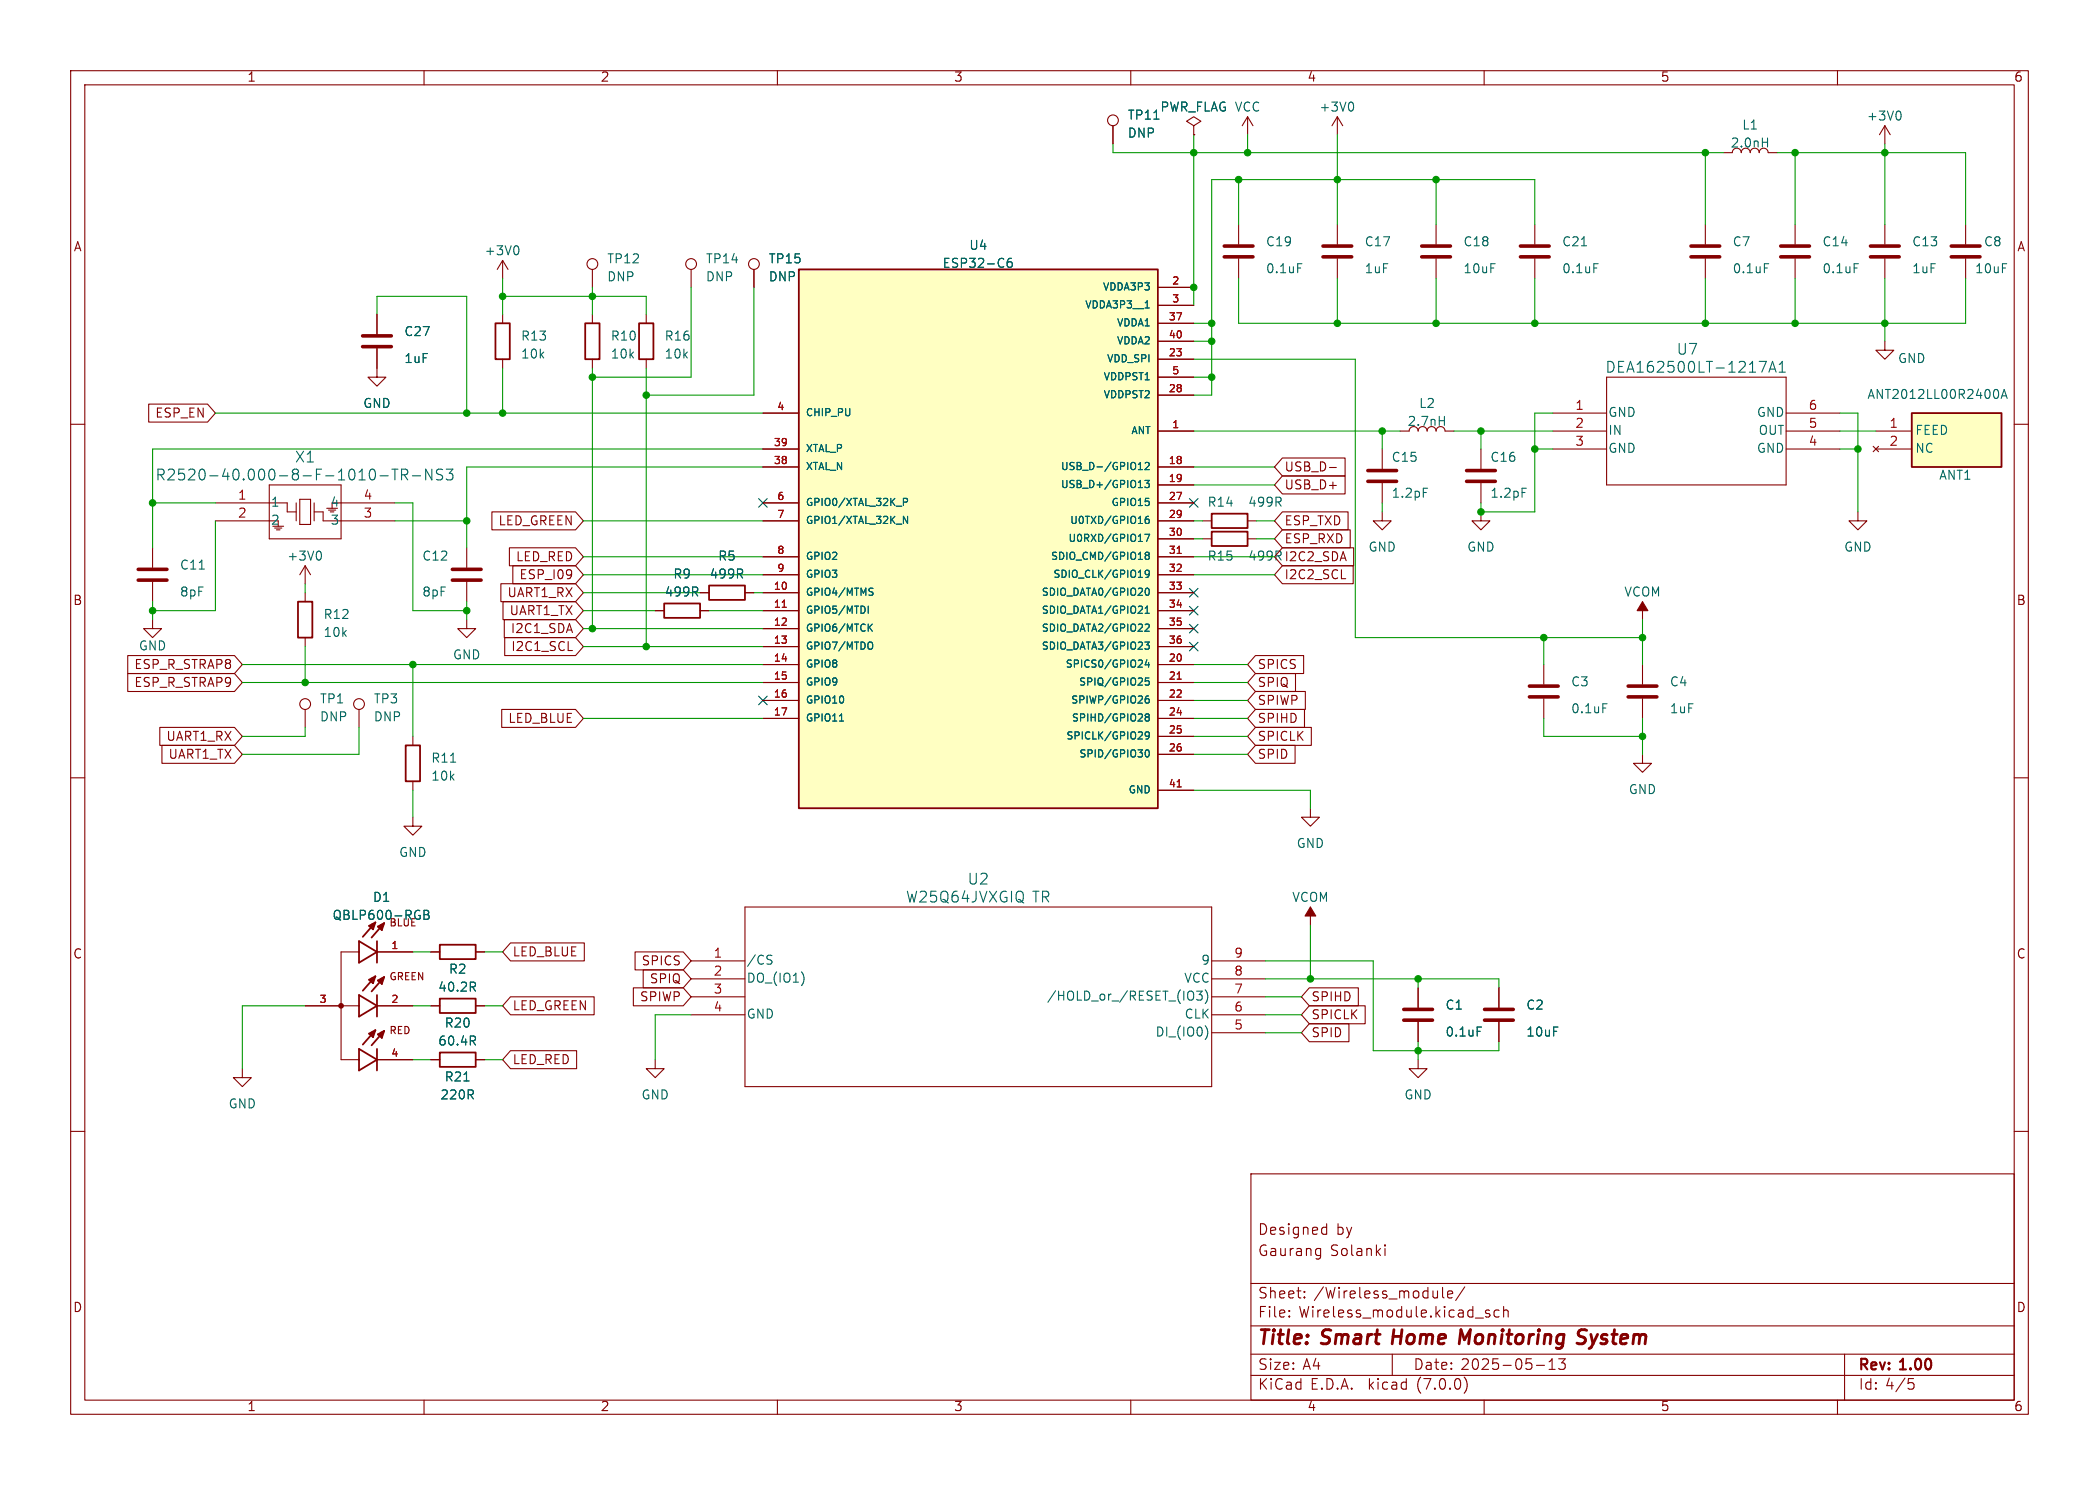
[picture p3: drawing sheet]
<svg xmlns="http://www.w3.org/2000/svg" width="297mm" height="210mm" viewBox="0 0 297 210" stroke-linecap="round" stroke-linejoin="round" font-family="sans-serif">
<g fill="none" stroke="#840000" stroke-width=".15">
<path d="M10 10h277v190h-277zM12 12h273v186h-273zM60 10v2M110 10v2M157.5 17.8v2.5M160 10v2M168.9 17.8l1-.7-1-.6-1 .6 1 .7v1.3M168.9 19.1h.1M176.5 16.5l-.7 1.3M176.5 16.5v2.6M176.5 16.5l.8 1.3M189.2 16.5l-.7 1.3"/>
<path d="M189.2 16.5v2.6M189.2 16.5l.8 1.3M210 10v2M260 10v2M266.7 17.8v2.5M266.7 17.8l-.8 1.3M266.7 17.8l.8 1.3M71.1 36.8l-.7 1.3M71.1 36.8v2.6M71.1 36.8l.8 1.3M83.8 38.1v2.5M97.8 38.1v2.5"/>
<path d="M106.7 38.1v2.5M175.3 31.8v2.7M175.3 36.6v2.8M189.2 31.8v2.7M189.2 36.6v2.8M203.2 31.8v2.7M203.2 36.6v2.8M217.2 31.8v2.7M217.2 36.6v2.8M241.3 31.8v2.7M241.3 36.6v2.8M243.8 21.6h1.3"/>
<path d="M248.9 21.6a.64 .64 0 0 1 .7-.6 .64 .64 0 0 1 .6 .6h1.3M254 31.8v2.7M254 36.6v2.8M266.7 31.8v2.7M266.7 36.6v2.8M278.1 31.8v2.7M278.1 36.6v2.8M10 60h2M21 57.1h8.4l1.1 1.3-1.1 1.3h-8.4zM53.3 49.3v4h1.3l-1.3 1.3-1.2-1.3h1.2M53.3 44.5v2.7M71.1 44.5v1.2"/>
<path d="M71.1 50.8v1.3M83.8 44.5v1.2M83.8 50.8v1.3M91.4 44.5v1.2M91.4 50.8v1.3M107.9 58.4h5.1M163.8 40.6h5.1M163.8 50.8h5.1M163.8 55.9h5.1M163.8 43.2h5.1M163.8 45.7h5.1M163.8 48.3h5.1"/>
<path d="M163.8 53.3h5.1M219.7 58.4h7.6M227.3 53.3h25.4v15.3h-25.4zM252.7 58.4h7.6M266.7 48.3v1.2h1.3l-1.3 1.3-1.3-1.3h1.3M285 60h2M21.6 77.5v2.8M30.5 73.7h7.6M30.5 71.1h10.1v1.3h1.3M38.1 68.6h10.2v7.6h-10.2zM38.6 74.4h1.5M38.9 74.7h1"/>
<path d="M41.9 71.1v2.6M42.4 70.6h1.5v3.6h-1.5zM44.4 72.4h1.3v1.3h10.2M44.4 71.1v2.6M47 71.1h8.9M66 77.5v2.8M69.6 72.4h11.8l1.1 1.3-1.1 1.2h-11.8zM72.1 77.5h9.3l1.1 1.2-1.1 1.3h-9.3zM107.9 73.7h5.1M107.9 66h5.1M107.9 71.1h5.1M107.9 78.7h5.1"/>
<path d="M107.9 63.5h5.1M163.8 73.7h5.1M163.8 61h5.1M163.8 66h5.1M163.8 68.6h5.1M163.8 71.1h5.1M163.8 76.2h5.1M163.8 78.7h5.1M170.2 73.7h1.2M170.2 76.2h1.2M176.5 73.7h1.3M176.5 76.2h1.3"/>
<path d="M181.5 77.5h10v2.5h-10l-1.2-1.3zM181.5 74.9h9.6v2.6h-9.6l-1.2-1.3zM181.5 72.4h9.2v2.5h-9.2l-1.2-1.2zM181.5 67.3h8.8v2.6h-8.8l-1.2-1.3zM181.5 64.8h8.8v2.5h-8.8l-1.2-1.3zM188.1 66.1h1M195.6 72.4v1.3h1.2l-1.2 1.2-1.3-1.2h1.3M195.6 63.5v2.8M195.6 68.3v2.8M198.1 61h1.3M203.2 61a.64 .64 0 0 1 .6-.7 .64 .64 0 0 1 .7 .7h1.2M209.5 72.4v1.3h1.3l-1.3 1.2-1.2-1.2h1.2"/>
<path d="M209.5 63.5v2.8M209.5 68.3v2.8M219.7 61h7.6M219.7 63.5h7.6M252.7 61h7.6M252.7 63.5h7.6M262.9 72.4v1.3h1.3l-1.3 1.2-1.3-1.2h1.3M265 63.1l.8 .8M265.4 61h5.1M265.4 63.5h5.1M265.8 63.1l-.8 .8M18.1 95.2h15.1l1.1 1.3-1.1 1.3h-15.1z"/>
<path d="M18.1 92.7h15.1l1.1 1.3-1.1 1.3h-15.1zM21.6 87.6v1.3h1.3l-1.3 1.3-1.3-1.3h1.3M21.6 82.3v2.8M43.2 80v2.6M43.2 83.8v1.3M43.2 90.2v1.2M43.2 80l-.8 1.3M43.2 80l.7 1.3M66 87.6v1.3h1.3l-1.3 1.3-1.2-1.3h1.2M66 82.3v2.8M70.9 82.5h10.5l1.1 1.3-1.1 1.3h-10.5zM71.2 85.1h10.2l1.1 1.3-1.1 1.2h-10.2z"/>
<path d="M71.4 87.6h10l1.1 1.3-1.1 1.3h-10zM71.4 90.2h10l1.1 1.2-1.1 1.3h-10zM72.6 80h8.8l1.1 1.3-1.1 1.3h-8.8zM80.4 92h.6M92.7 86.4h1.3M99.1 83.8h1.2M99.1 86.4h1.2M105.4 83.8h1.3M107.9 83.8h5.1M107.9 86.4h5.1M107.9 88.9h5.1M107.9 91.4h5.1"/>
<path d="M107.9 94h5.1M107.9 96.5h5.1M107.9 99.1h5.1M107.9 81.3h5.1M163.8 83.8h5.1M163.8 86.4h5.1M163.8 88.9h5.1M163.8 91.4h5.1M163.8 94h5.1M163.8 96.5h5.1M163.8 99.1h5.1M163.8 81.3h5.1"/>
<path d="M177.6 95.2h5.7v2.6h-5.7l-1.1-1.3zM177.6 97.8h7.1v2.5h-7.1l-1.1-1.2zM177.6 92.7h6.9v2.6h-6.9l-1.1-1.3zM181.5 80h10v2.6h-10l-1.2-1.3zM218.4 94v2.8M218.4 98.8v2.8M232.4 85.1v2.5M232.4 94v2.8M232.4 98.8v2.8M10 110h2M22.6 102.9h10.6l1.1 1.2-1.1 1.3h-10.6zM22.9 105.4h10.3l1.1 1.3-1.1 1.3h-10.3z"/>
<path d="M43.2 100.3v2.6M50.8 100.3v2.6M58.4 115.6v1.2h1.3l-1.3 1.3-1.3-1.3h1.3M58.4 104.1v1.3M58.4 110.5v1.3M71 100.3h10.4l1.1 1.3-1.1 1.3h-10.4zM107.9 101.6h5.1M163.8 101.6h5.1M163.8 104.1h5.1M163.8 106.7h5.1M163.8 111.8h5.1M177.6 100.3h7v2.6h-7l-1.1-1.3z"/>
<path d="M177.6 102.9h7.9v2.5h-7.9l-1.1-1.3zM177.6 105.4h5.7v2.6h-5.7l-1.1-1.3zM185.4 114.3v1.3h1.3l-1.3 1.2-1.3-1.2h1.3M232.4 106.7v1.3h1.3l-1.3 1.2-1.3-1.2h1.3M285 110h2M50.8 134.6h-2.5v15.3h2.5M53.3 134.6h5.1M61 134.6h1.2M67.3 134.6h1.3M72.2 133.3h10.5v2.6h-10.5l-1.1-1.3zM89.6 139.7h7.1l1.1 1.3-1.1 1.2h-7.1zM89.9 134.6h6.8l1.1 1.3-1.1 1.3h-6.8z"/>
<path d="M91 137.2h5.7l1.1 1.2-1.1 1.3h-5.7zM97.8 135.9h7.6M97.8 138.4h7.6M105.4 128.3h66v25.4h-66zM171.4 135.9h7.7M171.4 138.4h7.7M185.3 139.7h6.9v2.5h-6.9l-1.2-1.2zM185.4 128.3v2.5M200.7 139.7v2.8M212.1 139.7v2.8M10 160h2M34.3 151.1v1.3h1.3l-1.3 1.3-1.3-1.3h1.3"/>
<path d="M43.2 142.2h7.6M53.3 149.9h5.1M53.3 142.2h5.1M61 149.9h1.2M61 142.2h1.2M67.3 149.9h1.3M67.3 142.2h1.3M72.2 148.6h9.4v2.5h-9.4l-1.1-1.2zM72.2 141h11.9v2.5h-11.9l-1.1-1.3zM92.7 149.9v1.2h1.3l-1.3 1.3-1.3-1.3h1.3M97.8 141h7.6M97.8 143.5h7.6"/>
<path d="M171.4 141h7.7M171.4 143.5h7.7M171.4 146.1h7.7M185.3 142.2h7.9v2.6h-7.9l-1.2-1.3zM185.3 144.8h5.6v2.5h-5.6l-1.2-1.2zM200.7 149.9v1.2h1.2l-1.2 1.3-1.3-1.3h1.3M200.7 144.5v2.8M212.1 144.5v2.8M285 160h2M177 166h108v32h-108zM186.7 176.6h.2M186.9 176.6v1.2l-.2 .2"/>
<path d="M186.9 177.5l-.2 .1M187.3 173.6h.4M187.7 173.1v1.5M187.7 174.5l-.4 .1M196 176.1v.1M196 176.6v1M196 176.1h-.1l.1 .1M60 198v2M110 198v2M160 198v2M177 194.5h108M177 191.5h108"/>
<path d="M177 187.5h108M177 181.5h108M182.4 186.1l.1 .1-.1 .1M182.4 185.3l.1 .1-.1 .1M184.6 183.4v.1v.1M184.6 182.6v.1v.1M197 191.5v3M204.1 182.1v1.2l.2 .3M204.8 183.1l.7-.2v-.3h-.5l-.2 .2 .1 .7 .1 .1 .5-.1M207.2 194.8a1.74 1.74 0 0 1 0 2.2M207.3 182l-1.3 1.9M210 198v2"/>
<path d="M210.2 185.5l.1 .2 .3 .1 .2 .2v.2l-.2 .1-.4-.1M210.8 185.3h-.4l-.2 .2M212.1 185.3h-.4l-.3 .2v.5l.1 .2 .2 .1 .4-.1M212.8 185.4a.37 .37 0 0 1 .6 .1v.8M212.8 184.8v1.5M217.4 193.1h1.1M219.2 193.7h.8M219.5 192.4l-.3 .2M219.6 192.2v1.5M221.5 192.2l-.5 .5a.41 .41 0 0 1 .5 .3v.4l-.2 .2-.5 .1-.3-.2M260 198v2M261 191.5v6.5"/>
<path d="M270.2 195.5h.3l.3 .3v.4l-.1 .2-.5 .1"/>
<circle cx="157.5" cy="17" r=".76"/>
<circle cx="83.8" cy="37.3" r=".76"/>
<circle cx="97.8" cy="37.3" r=".76"/>
<circle cx="106.7" cy="37.3" r=".76"/>
<circle cx="43.2" cy="99.6" r=".76"/>
<circle cx="50.8" cy="99.6" r=".76"/>
</g>
<path d="M207.2 189.5l-.5-1.5-.2 2M224.5 188.1a.85 .85 0 0 0-1.1 .1 .45 .45 0 0 0 .2 .8l.4 .1a.49 .49 0 0 1 .3 .5 .49 .49 0 0 1-.4 .4l-.8-.1" fill="none" stroke="#840000" stroke-width=".4"/>
<g fill="none" stroke="#840000" stroke-width=".51">
<path d="M173.2 36.3h4.1M173.2 34.8h4.1M187.2 36.3h4.1M187.2 34.8h4.1M201.2 36.3h4M201.2 34.8h4M215.1 36.3h4.1M215.1 34.8h4.1M239.3 36.3h4M239.3 34.8h4M252 36.3h4M252 34.8h4"/>
<path d="M264.7 36.3h4M264.7 34.8h4M276.1 36.3h4.1M276.1 34.8h4.1M51.3 49h4.1M51.3 47.5h4.1M193.5 68.1h4.1M193.5 66.5h4.1M207.5 68.1h4.1M207.5 66.5h4.1M19.6 82h4M19.6 80.5h4"/>
<path d="M64 82h4.1M64 80.5h4.1M216.4 98.6h4.1M216.4 97h4.1M230.4 98.6h4M230.4 97h4M198.6 144.3h4.1M198.6 142.7h4.1M210.1 144.3h4M210.1 142.7h4"/>
</g>
<g fill="none" stroke="#006464" stroke-width=".15">
<path d="M191.3 14.5l.2 .4v.3l-.2 .4M250.1 19.5v1.3M268.8 15.8l.2 .4-.1 .5-.1 .2M73.2 34.8l.2 .4v.3l-.2 .5M143.1 36.5a.5 .5 0 0 0-.6 .6v.5l.1 .1 .4 .1 .2-.1v-.4l-.1-.2-.3-.1-.3 .3M183.6 37.3h.6M225.5 37.3h.6M249.4 20.1h.7M249.7 37.3h.6M262.4 37.3h.6M162 43.6h.6M203.7 59.5h.7"/>
<path d="M204.4 58.9v1.3M248.9 51.1h1l-.6 1.5M250.3 52.6l.5-1.5 .5 1.5M250.4 52.2h.8M251.8 52.6h.8M251.8 51.5l.4-.4v1.5M282.5 55.1a.79 .79 0 0 1 0 1.2M283.2 56.3l.4-1.2 .4 1.2M283.3 56h.6M45.3 78l.2 .4v.3l-.2 .4M53.8 67.3h1.1M55.4 66.3h.9"/>
<path d="M55.9 66.3v1.6M56.8 67.1h.6a.41 .41 0 0 0 .3-.4 .41 .41 0 0 0-.3-.4h-.6v1.6M57.2 67.1l.5 .8M58.3 67.3h1.2M61.1 66.3v1.6l-.9-1.6v1.6M62.6 66.4l-.2-.1-.5 .1a.36 .36 0 0 0-.1 .4 .36 .36 0 0 0 .2 .3 .56 .56 0 0 1 .6 .3v.3l-.3 .2-.5-.1M63.1 66.3h1l-.5 .6a.41 .41 0 0 1 .5 .3v.4l-.2 .2-.5 .1-.3-.2M127.8 71h.5l.1-.2v-.2l-.6-.1v1M128.4 73v1l-.6-1v1M161.1 66.4h.6M161.1 65.7l.3-.3v1M161.1 69h.6"/>
<path d="M162 67.9h.6l-.3 .4 .3 .1v.5l-.2 .1-.4-.1M162 75.6h.7l-.5 1M162 65.5l.4-.1 .2 .3-.6 .7h.6M162.2 78.5l-.2-.2 .2-.2h.3l.1 .2-.2 .2M162.2 78.5l-.2 .2v.2l.2 .2h.2l.2-.2v-.3l-.2-.1M162.2 78.5h.2M162.5 73l-.3 .1a.68 .68 0 0 0 0 .9l.4-.1v-.3l-.2-.2h-.2l-.2 .2M201.4 69h.6M215.4 69h.6M122.9 85.7v1M123 88.7l.4 .6M123.1 83.2h.4"/>
<path d="M123.3 83.7l.2 .2-.2 .3M123.3 90.8a.72 .72 0 0 1 0 1M123.4 88.3l-.5 .5M161 94.4h.7M161.6 93.4v.4M162 90.8h.6l-.3 .4 .3 .1v.4l-.2 .1-.4-.1M162 88.4l.4-.1 .2 .2-.6 .8h.6M162 86.7h.6M162 86l.3-.3v1M162.1 83.3l.2-.1a.54 .54 0 0 1 .3 .5 .54 .54 0 0 1-.3 .5l-.2-.1-.1-.3zM162.3 93.3l-.3 .7h.7M162.5 98.4l-.3 .1a.68 .68 0 0 0 0 .9l.4-.1v-.3l-.2-.2h-.2l-.2 .2"/>
<path d="M162.5 93.7v.7M162.6 95.9h-.5l-.1 .5 .2-.1h.3l.1 .2v.3l-.2 .1-.4-.1M162.6 81.1l-.2 .2h-.2l-.2-.2 .1-.4 .3-.1 .2 .1a.67 .67 0 0 1-.3 1h-.2M226.8 99.5h.6M162.1 106.1l.2-.1a.54 .54 0 0 1 .3 .5 .54 .54 0 0 1-.3 .6l-.2-.1-.1-.3zM162.2 101.4l-.2-.2 .2-.2h.3l.1 .2-.2 .2M162.2 101.4l-.2 .2v.2l.2 .2h.2l.2-.2v-.3l-.2-.1M162.2 101.4h.2M162.6 103.9l-.2 .2h-.2l-.2-.2 .1-.4h.3l.2 .1a.67 .67 0 0 1-.3 .9h-.2M60 128.7h.4l.2 .2 .1 .2-.3 .2a.34 .34 0 0 1 .3 .3 .34 .34 0 0 1-.2 .4h-.5zM60 129.3h.4M66.9 139.6l.4 .6"/>
<path d="M67.2 139v.4M109.1 135.1h.1M109.1 135.8l.1 .2-.1 .3M170.5 140a1.46 1.46 0 0 1 0 1.9M66.9 147.2l.4 .6M67.2 146.6v.5M168.8 140.3v1M169.3 140.2h.8l-.4 .5 .3 .1v.5l-.1 .1h-.4l-.2-.1M170.6 145.1a1.49 1.49 0 0 1 0 1.8M209 145.2h.6"/>
</g>
<g fill="none" stroke="#840000" stroke-width=".25">
<path d="M113 38.1h50.8v76.2h-50.8zM70.1 45.7h2v5.1h-2zM82.8 45.7h2v5.1h-2zM90.4 45.7h2.1v5.1h-2.1zM270.5 58.4h12.7v7.6h-12.7zM171.4 72.6h5.1v2.1h-5.1zM171.4 75.2h5.1v2h-5.1zM42.2 85.1h2v5.1h-2zM94 85.3h5.1v2.1h-5.1zM100.3 82.8h5.1v2h-5.1zM57.4 105.4h2v5.1h-2zM50.8 133.1l2.5 1.5-2.5 1.5z"/>
<path d="M52.2 130.9l.6 .5M52.6 138.5l-.2 .1M52.7 138.3h.1v.7M52.8 131.4l.3-.9-1.8 2M52.8 130.7v.7M53.1 138.1l-.9 .5 .6 .4M53.1 138.1l-1.8 2M53.1 138.1l-.3 .9M53.3 133.1v3M53.5 131l.5 .5M53.9 138.6l-.3 .1M53.9 131l-.3 .1"/>
<path d="M53.9 138.4h.2l-.1 .7M54 131.5l.4-.9-1.8 2M54.1 130.8l-.1 .7M54.4 138.2l-.9 .5 .5 .4M54.4 138.2l-1.8 2M54.4 138.2l-.4 .9M62.2 133.6h5.1v2h-5.1zM50.8 148.3l2.5 1.6-2.5 1.5zM50.8 140.7l2.5 1.5-2.5 1.6zM52.6 146.1l-.2 .2M52.7 145.9h.1v.8M53.1 145.7l-.9 .5 .6 .5"/>
<path d="M53.1 145.7l-1.8 2M53.1 145.7l-.3 1M53.3 140.7v3.1M53.3 148.3v3.1M53.9 146.2l-.3 .2M53.9 146h.2l-.1 .8M54.4 145.8l-.9 .5 .5 .5M54.4 145.8l-1.8 2M54.4 145.8l-.4 1M62.2 148.8h5.1v2.1h-5.1zM62.2 141.2h5.1v2.1h-5.1z"/>
</g>
<g fill="#ffffc2" stroke="#ffffc2" stroke-width=".14">
<path d="M113 38.1h50.8v76.2h-50.8z"/>
<path d="M270.5 58.4h12.7v7.6h-12.7z"/>
</g>
<path d="M166.6 78.3h.5M110.7 85.9h.6M166.6 96h.5M166.6 111.3h.5" fill="none" stroke="#a90000" stroke-width=".15"/>
<g fill="#840000" stroke="#840000" stroke-width=".15">
<path d="M232.4 85.1l.8 1.3h-1.6z"/>
<path d="M185.4 128.3l.8 1.2h-1.5z"/>
</g>
<circle cx="48.3" cy="142.2" r=".2" fill="none" stroke="#840000" stroke-width=".41"/>
<g fill="none" stroke="#009600" stroke-width=".15">
<path d="M168.9 19.1v24.1M176.5 19.1v2.5M189.2 19.1v12.7M71.1 39.4v5.1M157.5 20.3v1.3h86.3M175.3 39.4v6.3h102.8v-6.3M175.3 25.4v6.4M189.2 39.4v6.3M203.2 25.4v6.4M203.2 39.4v6.3M217.2 31.8v-6.4h-45.8v30.5h-2.5M217.2 39.4v6.3"/>
<path d="M241.3 21.6v10.2M241.3 39.4v6.3M251.5 21.6h26.6v10.2M254 21.6v10.2M254 39.4v6.3M266.7 20.3v11.5M266.7 39.4v8.9M30.5 58.4h77.4M53.3 44.5v-2.6h12.7v16.5M71.1 41.9h20.3v2.6M71.1 52.1v6.3M83.8 40.6v3.9"/>
<path d="M83.8 52.1v36.8M91.4 52.1v39.3M97.8 40.6v12.7h-14M106.7 40.6v15.3h-15.3M168.9 48.3h2.5M168.9 45.7h2.5M168.9 50.8h22.9v39.4h40.6M168.9 53.3h2.5M219.7 58.4h-2.5v14h-7.7v-1.3M260.3 58.4h2.6v14M21.6 71.1h8.9M30.5 73.7v12.7h-8.9"/>
<path d="M55.9 71.1h2.5v15.3h7.6M55.9 73.7h10.1M82.5 73.7h25.4M82.5 78.7h25.4M107.9 63.5h-86.3v14M107.9 66h-41.9v11.5M168.9 73.7h1.3M168.9 61h29.2M168.9 66h11.4M168.9 78.7h11.4M168.9 76.2h1.3M168.9 68.6h11.4"/>
<path d="M177.8 73.7h2.5M177.8 76.2h2.5M195.6 61v2.5M195.6 71.1v1.3M205.7 61h14M209.5 61v2.5M217.2 63.5h2.5M260.3 63.5h2.6M260.3 61h5.1M21.6 85.1v2.5M34.3 96.5h73.6M34.3 94h73.6"/>
<path d="M43.2 82.6v1.2M43.2 91.4v5.1M58.4 94v10.1M66 85.1v2.5M82.5 86.4h10.2M82.5 83.8h16.6M82.5 91.4h25.4M82.5 81.3h25.4M82.5 88.9h25.4M100.3 86.4h7.6M106.7 83.8h1.2M168.9 96.5h7.6"/>
<path d="M168.9 81.3h11.4M168.9 99.1h7.6M168.9 94h7.6M218.4 90.2v3.8M232.4 87.6v6.4M43.2 102.9v1.2h-8.9M50.8 102.9v3.8h-16.5M58.4 111.8v3.8M82.5 101.6h25.4M168.9 106.7h7.6M168.9 104.1h7.6M168.9 111.8h16.5v2.5"/>
<path d="M168.9 101.6h7.6M218.4 101.6v2.5h14M232.4 101.6v5.1M58.4 134.6h2.6M68.6 134.6h2.5M179.1 138.4h33v1.3M179.1 135.9h15.2v12.7h17.8v-1.3M185.4 130.8v7.6M200.7 138.4v1.3M43.2 142.2h-8.9v8.9M58.4 149.9h2.6M58.4 142.2h2.6"/>
<path d="M68.6 149.9h2.5M68.6 142.2h2.5M97.8 143.5h-5.1v6.4M179.1 143.5h5M179.1 146.1h5M179.1 141h5M200.7 147.3v2.6"/>
</g>
<g fill="none" stroke="#000084" stroke-width=".15">
<path d="M107.3 70.5l1.3 1.2M108.6 70.5l-1.3 1.2M168.3 70.5l1.2 1.2M169.5 70.5l-1.2 1.2M107.3 98.5l1.3 1.2M108.6 98.5l-1.3 1.2M168.3 83.2l1.2 1.2M168.3 90.8l1.2 1.2M168.3 85.8l1.2 1.2M168.3 88.3l1.2 1.2M169.5 83.2l-1.2 1.2M169.5 90.8l-1.2 1.2"/>
<path d="M169.5 85.8l-1.2 1.2M169.5 88.3l-1.2 1.2"/>
</g>
<g fill="#009600" stroke="#009600" stroke-width=".15">
<circle cx="66" cy="73.7" r=".46"/>
<circle cx="91.4" cy="55.9" r=".46"/>
<circle cx="66" cy="58.4" r=".46"/>
<circle cx="71.1" cy="41.9" r=".46"/>
<circle cx="83.8" cy="41.9" r=".46"/>
<circle cx="91.4" cy="91.4" r=".46"/>
<circle cx="83.8" cy="88.9" r=".46"/>
<circle cx="21.6" cy="71.1" r=".46"/>
<circle cx="43.2" cy="96.5" r=".46"/>
<circle cx="21.6" cy="86.4" r=".46"/>
<circle cx="83.8" cy="53.3" r=".46"/>
<circle cx="71.1" cy="58.4" r=".46"/>
<circle cx="58.4" cy="94" r=".46"/>
<circle cx="66" cy="86.4" r=".46"/>
<circle cx="171.4" cy="45.7" r=".46"/>
<circle cx="171.4" cy="48.3" r=".46"/>
<circle cx="168.9" cy="40.6" r=".46"/>
<circle cx="175.3" cy="25.4" r=".46"/>
<circle cx="189.2" cy="25.4" r=".46"/>
<circle cx="176.5" cy="21.6" r=".46"/>
<circle cx="168.9" cy="21.6" r=".46"/>
<circle cx="218.4" cy="90.2" r=".46"/>
<circle cx="232.4" cy="90.2" r=".46"/>
<circle cx="185.4" cy="138.4" r=".46"/>
<circle cx="232.4" cy="104.1" r=".46"/>
<circle cx="200.7" cy="138.4" r=".46"/>
<circle cx="200.7" cy="148.6" r=".46"/>
<circle cx="241.3" cy="21.6" r=".46"/>
<circle cx="262.9" cy="63.5" r=".46"/>
<circle cx="203.2" cy="45.7" r=".46"/>
<circle cx="254" cy="45.7" r=".46"/>
<circle cx="241.3" cy="45.7" r=".46"/>
<circle cx="266.7" cy="21.6" r=".46"/>
<circle cx="266.7" cy="45.7" r=".46"/>
<circle cx="254" cy="21.6" r=".46"/>
<circle cx="171.4" cy="53.3" r=".46"/>
<circle cx="189.2" cy="45.7" r=".46"/>
<circle cx="195.6" cy="61" r=".46"/>
<circle cx="209.5" cy="61" r=".46"/>
<circle cx="217.2" cy="45.7" r=".46"/>
<circle cx="217.2" cy="63.5" r=".46"/>
<circle cx="209.5" cy="72.4" r=".46"/>
<circle cx="203.2" cy="25.4" r=".46"/>
</g>
<g font-size="2.8" fill="#840000">
<text x="178" y="190.8">Title:</text>
<text x="187.1" y="190.8">Smart</text>
<text x="197.7" y="190.8">Home</text>
<text x="207.8" y="190.8">Monitoring</text>
<text x="225.1" y="190.8">System</text>
</g>
<g font-size="2.1" fill="#006464">
<text x="227.1" y="53">DEA162500LT-1217A1</text>
<text x="237.2" y="50.5">U7</text>
<text x="41.7" y="65.7">X1</text>
<text x="22" y="68.3">R2520-40.000-8-F-1010-TR-NS3</text>
<text x="136.9" y="125.4">U2</text>
<text x="128.1" y="128">W25Q64JVXGIQ</text>
<text x="146" y="128">TR</text>
</g>
<g font-size="2.1" fill="#840000">
<text x="178" y="177.9">Gaurang</text>
<text x="178" y="174.9">Designed</text>
<text x="188.2" y="177.9">Solanki</text>
<text x="189.1" y="174.9">by</text>
<text x="178" y="183.9">Sheet:</text>
<text x="185.9" y="183.9">/Wireless_module/</text>
<text x="178" y="186.6">File:</text>
<text x="183.8" y="186.6">Wireless_module.kicad_sch</text>
<text x="178" y="196.8">KiCad</text>
<text x="178" y="194">Size:</text>
<text x="184.3" y="194">A4</text>
<text x="185.4" y="196.8">E.D.A.</text>
<text x="193.7" y="196.8">kicad</text>
<text x="200" y="194">Date:</text>
<text x="200.6" y="196.8">(7.0.0)</text>
<text x="206.7" y="194">2025-05-13</text>
<text x="263" y="194.2">Rev:</text>
<text x="263" y="196.8">Id: 4/5</text>
<text x="269" y="194.2">1.00</text>
</g>
<g font-size="1.8" fill="#840000">
<text x="35" y="11.8">1</text>
<text x="85" y="11.8">2</text>
<text x="135" y="11.8">3</text>
<text x="185" y="11.8">4</text>
<text x="235" y="11.8">5</text>
<text x="285" y="11.8">6</text>
<text x="10.4" y="35.8">A</text>
<text x="285.4" y="35.8">A</text>
<text x="21.8" y="59.3">ESP_EN</text>
<text x="181.8" y="69.5">USB_D+</text>
<text x="181.8" y="67">USB_D-</text>
<text x="70.4" y="74.6">LED_GREEN</text>
<text x="181.8" y="77.1">ESP_RXD</text>
<text x="181.8" y="74.6">ESP_TXD</text>
<text x="72.9" y="79.7">LED_RED</text>
<text x="73.4" y="82.2">ESP_I09</text>
<text x="176.6" y="79.6">499R I2C2_SDA</text>
<text x="181.8" y="82.2">I2C2_SCL</text>
<text x="10.3" y="85.8">B</text>
<text x="71.7" y="84.7">UART1_RX</text>
<text x="72" y="87.3">UART1_TX</text>
<text x="72.2" y="89.8">I2C1_SDA</text>
<text x="285.3" y="85.8">B</text>
<text x="18.9" y="94.9">ESP_R_STRAP8</text>
<text x="72.2" y="92.4">I2C1_SCL</text>
<text x="178" y="94.9">SPICS</text>
<text x="18.9" y="97.4">ESP_R_STRAP9</text>
<text x="178" y="97.4">SPIQ</text>
<text x="178" y="100">SPIWP</text>
<text x="23.4" y="105.1">UART1_RX</text>
<text x="23.7" y="107.6">UART1_TX</text>
<text x="71.8" y="102.5">LED_BLUE</text>
<text x="178" y="102.5">SPIHD</text>
<text x="178" y="105.1">SPICLK</text>
<text x="178" y="107.6">SPID</text>
<text x="10.3" y="135.8">C</text>
<text x="72.5" y="135.5">LED_BLUE</text>
<text x="90.7" y="136.8">SPICS</text>
<text x="285.3" y="135.8">C</text>
<text x="72.5" y="143.2">LED_GREEN</text>
<text x="90.4" y="141.9">SPIWP</text>
<text x="91.8" y="139.3">SPIQ</text>
<text x="185.6" y="141.9">SPIHD</text>
<text x="185.6" y="144.4">SPICLK</text>
<text x="185.6" y="147">SPID</text>
<text x="72.5" y="150.8">LED_RED</text>
<text x="10.3" y="185.8">D</text>
<text x="285.3" y="185.8">D</text>
<text x="35" y="199.8">1</text>
<text x="85" y="199.8">2</text>
<text x="135" y="199.8">3</text>
<text x="185" y="199.8">4</text>
<text x="235" y="199.8">5</text>
<text x="285" y="199.8">6</text>
</g>
<g font-size="1.8" fill="#006464">
<text x="159.5" y="17.2">TP11</text>
<text x="164.1" y="16.1">PWR_FLAG VCC</text>
<text x="164.1" y="16.1">PWR_FLAG</text>
<text x="186.6" y="16.1">+3V0</text>
<text x="264.1" y="17.3">+3V0</text>
<text x="159.5" y="19.7">DNP</text>
<text x="244.8" y="21.1">2.0nH</text>
<text x="246.5" y="18.6">L1</text>
<text x="137.1" y="35.6">U4</text>
<text x="179.1" y="35.1">C19</text>
<text x="193" y="35.1">C17</text>
<text x="207" y="35.1">C18</text>
<text x="221" y="35.1">C21</text>
<text x="245.1" y="35.1">C7</text>
<text x="257.8" y="35.1">C14</text>
<text x="270.5" y="35.1">C13</text>
<text x="280.7" y="35.1">C8</text>
<text x="68.5" y="36.4">+3V0</text>
<text x="85.9" y="37.5">TP12</text>
<text x="85.9" y="40.1">DNP</text>
<text x="99.8" y="37.5">TP14</text>
<text x="99.8" y="40.1">DNP</text>
<text x="108.7" y="37.5">TP15</text>
<text x="108.7" y="40.1">DNP</text>
<text x="133.3" y="38.2">ESP32-C6</text>
<text x="179.1" y="38.9">0.1uF</text>
<text x="193" y="38.9">1uF</text>
<text x="207" y="38.9">10uF</text>
<text x="221" y="38.9">0.1uF</text>
<text x="245.1" y="38.9">0.1uF</text>
<text x="257.8" y="38.9">0.1uF</text>
<text x="270.5" y="38.9">1uF</text>
<text x="279.4" y="38.9">10uF</text>
<text x="57.2" y="47.8">C27</text>
<text x="57.2" y="51.6">1uF</text>
<text x="73.7" y="48.5">R13</text>
<text x="73.7" y="51">10k</text>
<text x="86.4" y="48.5">R10</text>
<text x="86.4" y="51">10k</text>
<text x="94" y="48.5">R16</text>
<text x="94" y="51">10k</text>
<text x="268.5" y="51.6">GND</text>
<text x="51.3" y="58">GND</text>
<text x="200.7" y="58">L2</text>
<text x="227.6" y="59.2">GND</text>
<text x="248.5" y="59.2">GND</text>
<text x="264.2" y="56.7">ANT2012LL00R2400A</text>
<text x="196.9" y="65.6">C15</text>
<text x="199.1" y="60.5">2.7nH</text>
<text x="210.8" y="65.6">C16</text>
<text x="227.6" y="61.8">IN</text>
<text x="227.6" y="64.3">GND</text>
<text x="248.5" y="64.3">GND</text>
<text x="248.7" y="61.8">OUT</text>
<text x="271" y="61.8">FEED</text>
<text x="271" y="64.3">NC</text>
<text x="38.4" y="71.9">1</text>
<text x="46.7" y="71.9">4</text>
<text x="170.8" y="71.9">R14</text>
<text x="176.6" y="71.9">499R</text>
<text x="196.9" y="70.7">1.2pF</text>
<text x="210.8" y="70.7">1.2pF</text>
<text x="274.3" y="68.1">ANT1</text>
<text x="38.4" y="74.5">2</text>
<text x="46.7" y="74.5">3</text>
<text x="25.4" y="80.8">C11</text>
<text x="40.6" y="79.6">+3V0</text>
<text x="59.7" y="79.6">C12</text>
<text x="95.2" y="82.1">R9</text>
<text x="100.4" y="82.1">499R</text>
<text x="101.6" y="79.6">R5</text>
<text x="170.8" y="79.6">R15</text>
<text x="193.6" y="78.3">GND</text>
<text x="207.6" y="78.3">GND</text>
<text x="260.9" y="78.3">GND</text>
<text x="25.4" y="84.6">8pF</text>
<text x="45.7" y="87.8">R12</text>
<text x="59.7" y="84.6">8pF</text>
<text x="94" y="84.6">499R</text>
<text x="229.8" y="84.6">VCOM</text>
<text x="19.6" y="92.3">GND</text>
<text x="45.7" y="90.4">10k</text>
<text x="64" y="93.5">GND</text>
<text x="45.2" y="99.8">TP1</text>
<text x="52.8" y="99.8">TP3</text>
<text x="222.3" y="97.3">C3</text>
<text x="222.3" y="101.2">0.1uF</text>
<text x="236.2" y="97.3">C4</text>
<text x="236.2" y="101.2">1uF</text>
<text x="45.2" y="102.3">DNP</text>
<text x="52.8" y="102.3">DNP</text>
<text x="61" y="108.1">R11</text>
<text x="61" y="110.7">10k</text>
<text x="230.4" y="112.6">GND</text>
<text x="56.4" y="121.5">GND</text>
<text x="183.4" y="120.2">GND</text>
<text x="47" y="130.4">QBLP600-RGB</text>
<text x="52.7" y="127.8">D1</text>
<text x="182.8" y="127.8">VCOM</text>
<text x="63.5" y="138">R2</text>
<text x="105.7" y="136.7">/CS</text>
<text x="169.9" y="136.7">9</text>
<text x="62" y="140.5">40.2R</text>
<text x="105.7" y="139.3">DO_(IO1)</text>
<text x="148" y="141.8">/HOLD_or_/RESET_(IO3)</text>
<text x="167.4" y="139.3">VCC</text>
<text x="204.5" y="143.1">C1</text>
<text x="215.9" y="143.1">C2</text>
<text x="62" y="148.1">60.4R</text>
<text x="62.9" y="145.6">R20</text>
<text x="105.7" y="144.3">GND</text>
<text x="163.4" y="146.9">DI_(IO0)</text>
<text x="167.5" y="144.3">CLK</text>
<text x="204.5" y="146.9">0.1uF</text>
<text x="215.9" y="146.9">10uF</text>
<text x="62.3" y="155.8">220R</text>
<text x="62.9" y="153.2">R21</text>
<text x="90.7" y="155.8">GND</text>
<text x="198.7" y="155.8">GND</text>
<text x="32.3" y="157">GND</text>
</g>
<g font-size="1.8" fill="#a90000">
<text x="222.9" y="58.2">1</text>
<text x="255.9" y="58.2">6</text>
<text x="222.9" y="60.7">2</text>
<text x="222.9" y="63.2">3</text>
<text x="255.9" y="63.2">4</text>
<text x="255.9" y="60.7">5</text>
<text x="267.3" y="60.7">1</text>
<text x="267.3" y="63.2">2</text>
<text x="33.6" y="70.9">1</text>
<text x="51.4" y="70.9">4</text>
<text x="33.6" y="73.4">2</text>
<text x="51.4" y="73.4">3</text>
<text x="100.9" y="135.6">1</text>
<text x="174.6" y="135.6">9</text>
<text x="100.9" y="138.2">2</text>
<text x="100.9" y="140.7">3</text>
<text x="100.9" y="143.3">4</text>
<text x="174.6" y="143.3">6</text>
<text x="174.6" y="140.7">7</text>
<text x="174.6" y="138.2">8</text>
<text x="174.6" y="145.8">5</text>
</g>
<g font-size="1.4" fill="#006464">
<text x="155.9" y="41.3">VDDA3P3</text>
<text x="153.4" y="43.9">VDDA3P3__1</text>
<text x="157.9" y="46.4">VDDA1</text>
<text x="156.5" y="51.5">VDD_SPI</text>
<text x="157.9" y="49">VDDA2</text>
<text x="114" y="59.1">CHIP_PU</text>
<text x="156" y="56.6">VDDPST2</text>
<text x="156" y="54">VDDPST1</text>
<text x="114" y="64.2">XTAL_P</text>
<text x="159.9" y="61.7">ANT</text>
<text x="114" y="66.7">XTAL_N</text>
<text x="114" y="71.8">GPIO0/XTAL_32K_P</text>
<text x="150" y="66.7">USB_D-/GPIO12</text>
<text x="150" y="69.3">USB_D+/GPIO13</text>
<text x="157.1" y="71.8">GPIO15</text>
<text x="114" y="74.4">GPIO1/XTAL_32K_N</text>
<text x="151" y="76.9">U0RXD/GPIO17</text>
<text x="151.3" y="74.4">U0TXD/GPIO16</text>
<text x="114" y="79.4">GPIO2</text>
<text x="114" y="82">GPIO3</text>
<text x="148.6" y="79.4">SDIO_CMD/GPIO18</text>
<text x="148.9" y="82">SDIO_CLK/GPIO19</text>
<text x="114" y="84.5">GPIO4/MTMS</text>
<text x="114" y="87.1">GPIO5/MTDI</text>
<text x="114" y="89.6">GPIO6/MTCK</text>
<text x="147.3" y="84.5">SDIO_DATA0/GPIO20</text>
<text x="147.3" y="87.1">SDIO_DATA1/GPIO21</text>
<text x="147.3" y="89.6">SDIO_DATA2/GPIO22</text>
<text x="114" y="92.1">GPIO7/MTDO</text>
<text x="114" y="94.7">GPIO8</text>
<text x="147.3" y="92.1">SDIO_DATA3/GPIO23</text>
<text x="150.6" y="94.7">SPICS0/GPIO24</text>
<text x="114" y="97.2">GPIO9</text>
<text x="114" y="99.8">GPIO10</text>
<text x="151.4" y="99.8">SPIWP/GPIO26</text>
<text x="152.5" y="97.2">SPIQ/GPIO25</text>
<text x="114" y="102.3">GPIO11</text>
<text x="150.7" y="104.8">SPICLK/GPIO29</text>
<text x="151.5" y="102.3">SPIHD/GPIO28</text>
<text x="152.6" y="107.4">SPID/GPIO30</text>
<text x="159.5" y="112.5">GND</text>
<text x="55.1" y="131.2">BLUE</text>
</g>
<g font-size="1.4" fill="#a90000">
<text x="165.8" y="40.4">2</text>
<text x="165.3" y="45.5">37</text>
<text x="165.8" y="42.9">3</text>
<text x="165.3" y="50.5">23</text>
<text x="165.3" y="48">40</text>
<text x="165.8" y="53.1">5</text>
<text x="109.9" y="58.2">4</text>
<text x="165.3" y="55.6">28</text>
<text x="109.4" y="65.8">38</text>
<text x="109.4" y="63.2">39</text>
<text x="165.3" y="65.8">18</text>
<text x="165.8" y="60.7">1</text>
<text x="109.9" y="70.9">6</text>
<text x="165.3" y="68.3">19</text>
<text x="165.3" y="70.9">27</text>
<text x="109.9" y="73.4">7</text>
<text x="165.3" y="73.4">29</text>
<text x="165.3" y="75.9">30</text>
<text x="109.4" y="83.6">10</text>
<text x="109.9" y="78.5">8</text>
<text x="109.9" y="81">9</text>
<text x="165.3" y="78.5">31</text>
<text x="165.3" y="81">32</text>
<text x="165.3" y="83.6">33</text>
<text x="109.4" y="86.1">11</text>
<text x="109.4" y="88.6">12</text>
<text x="165.3" y="86.1">34</text>
<text x="165.3" y="88.6">35</text>
<text x="109.4" y="91.2">13</text>
<text x="109.4" y="93.7">14</text>
<text x="165.3" y="93.7">20</text>
<text x="165.3" y="91.2">36</text>
<text x="109.4" y="96.3">15</text>
<text x="109.4" y="98.8">16</text>
<text x="109.4" y="101.3">17</text>
<text x="165.3" y="96.3">21</text>
<text x="165.3" y="98.8">22</text>
<text x="165.3" y="101.3">24</text>
<text x="165.3" y="103.9">25</text>
<text x="165.3" y="106.4">26</text>
<text x="165.3" y="111.5">41</text>
<text x="55.3" y="134.4">1</text>
<text x="45.1" y="142">3</text>
<text x="55.3" y="142">2</text>
<text x="55.3" y="149.6">4</text>
</g>
<g font-size="1.4" fill="#840000">
<text x="55.1" y="138.8">GREEN</text>
<text x="55.1" y="146.4">RED</text>
</g>
</svg>
